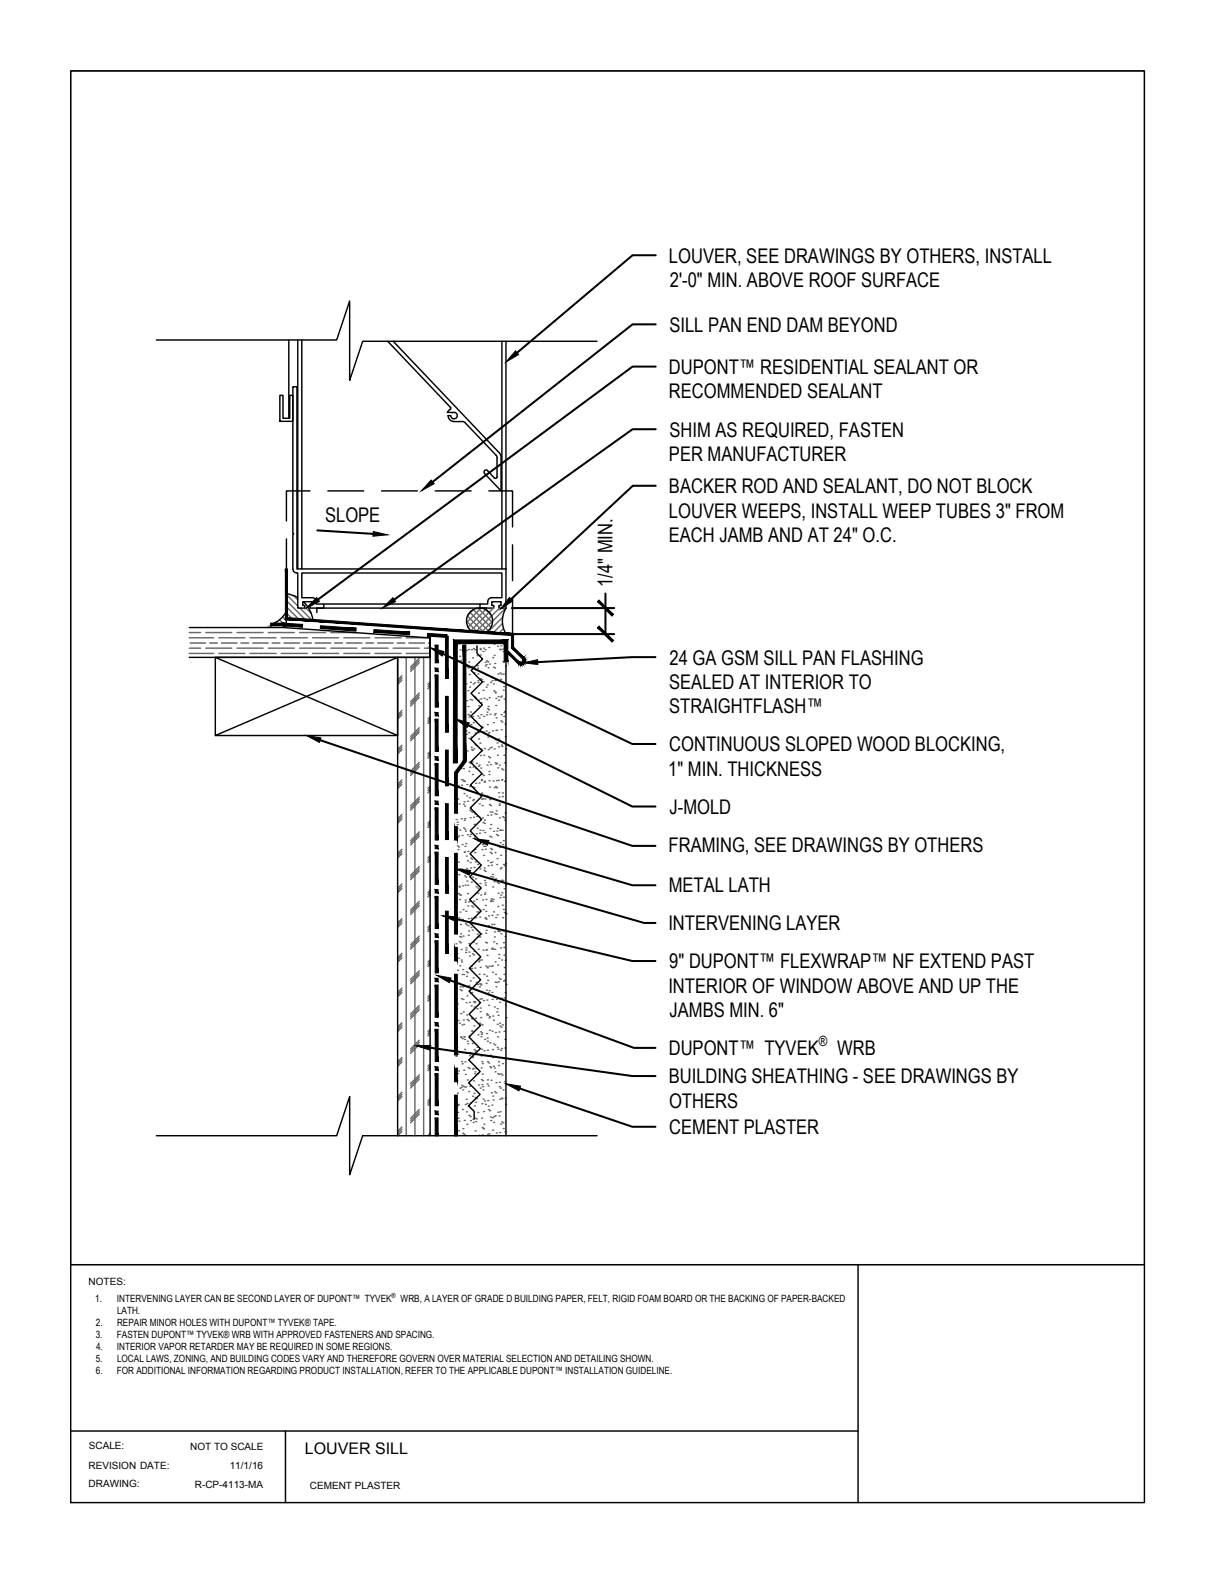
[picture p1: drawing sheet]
<svg xmlns="http://www.w3.org/2000/svg" width="216mm" height="279mm" viewBox="0 0 216 279" stroke-linecap="round" stroke-linejoin="round" font-family="sans-serif">
<!-- layer: -ATI-HATCH -->
<g fill="none" stroke="#666" stroke-width=".25">
<path d="M81.5 114.2h.1M81.5 116.4h.1M81.6 115.3h.1M81.7 117.2h.1M82.1 115.5h.1M82.1 115.6h.1M82.5 118.2h.1M82.7 115.4h.1M82.8 114h.1M82.9 118.2h.1M83 118.5h.1M83.1 115.2h.1"/>
<path d="M83.1 118.4h.1M83.1 118.3h.1M83.2 117.5h.1M83.2 119.7h.1M83.6 115.3h.1M83.7 118.2h.1M83.8 116.7h.1M84 115.1h.1M84.1 119.3h.1M84.2 115.3h.1M84.6 114.1h.1M84.6 116.3h.1"/>
<path d="M84.7 118.1h.1M84.7 118.5h.1M84.8 119.6h.1M85.2 115h.1M85.2 115.3h.1M85.2 116.2h.1M85.7 115.6h.1M85.8 115h.1M86 115.3h.1M86.1 117.5h.1M86.1 118.1h.1M86.2 119.7h.1"/>
<path d="M86.2 117.9h.1M86.3 117.2h.1M86.5 117.4h.1M86.6 118.5h.1M86.7 114.9h.1M86.8 117.8h.1M87.4 116.7h.1M87.4 114.1h.1M87.5 118.3h.1M87.6 114.1h.1M87.6 114.3h.1M87.7 116.3h.1"/>
<path d="M87.7 118.5h.1M87.8 117.7h.1M88.3 114.6h.1M88.3 119.6h.1M88.6 115.2h.1M88.7 119.4h.1M88.8 115.3h.1M88.9 114.6h.1M88.9 119.6h.1M89.1 115.2h.1M89.2 117.4h.1M89.3 115.6h.1"/>
<path d="M89.3 119.6h.1M89.3 117.5h.1M89.7 118.1h.1M80.9 139.6h.1M81 137.4h.1M81.3 139.4h.1M81.8 136.3h.1M81.9 138.3h.1M81.9 139.3h.1M82.1 138.4h.1M82.2 136.4h.1M82.3 138.6h.1"/>
<path d="M82.4 138.6h.1M82.6 121.3h.1M82.7 129.7h.1M82.7 130.3h.1M82.8 124.3h.1M82.8 139.2h.1M82.9 133.2h.1M83 122.5h.1M83 125.3h.1M83 126.7h.1M83.2 131h.1M83.2 130h.1"/>
<path d="M83.2 136.8h.1M83.2 135.2h.1M83.2 127.2h.1M83.2 126.9h.1M83.3 121.9h.1M83.3 139.5h.1M83.3 136.1h.1M83.4 124.1h.1M83.4 135.4h.1M83.5 126.3h.1M83.5 121h.1M83.5 128.5h.1"/>
<path d="M83.6 130.8h.1M83.6 132.6h.1M83.7 133h.1M83.7 124.2h.1M83.7 135.2h.1M83.8 133.1h.1M83.8 137.4h.1M83.8 127.1h.1M83.9 139.6h.1M83.9 136.1h.1M83.9 121.3h.1M84 128.2h.1"/>
<path d="M84.1 132.8h.1M84.1 139.7h.1M84.1 123.6h.1M84.2 121.1h.1M84.2 127.9h.1M84.3 130.1h.1M84.3 132.1h.1M84.3 123.8h.1M84.4 123.9h.1M84.4 139h.1M84.4 136.3h.1M84.5 132.3h.1"/>
<path d="M84.5 135.4h.1M84.8 127h.1M84.8 120.7h.1M84.8 121.1h.1M84.9 135.9h.1M84.9 123h.1M84.9 124.2h.1M84.9 130h.1M84.9 131.1h.1M84.9 125.2h.1M85 138.9h.1M85 135.7h.1"/>
<path d="M85 127.4h.1M85.1 129.6h.1M85.1 131.8h.1M85.2 134h.1M85.2 120.4h.1M85.3 124h.1M85.3 136.3h.1M85.3 126.8h.1M85.3 124.7h.1M85.4 132.9h.1M85.4 138.5h.1M85.4 128.9h.1"/>
<path d="M85.4 120.6h.1M85.4 138.3h.1M85.5 133.2h.1M85.5 137.4h.1M85.6 129.1h.1M85.7 122.5h.1M85.7 120.9h.1M85.8 137.6h.1M85.8 127.1h.1M85.8 129.9h.1M85.8 134h.1M85.9 123.9h.1"/>
<path d="M85.9 138.8h.1M85.9 138.6h.1M86 132.8h.1M86.2 121.9h.1M86.2 129.7h.1M86.3 124.1h.1M86.3 126.8h.1M86.4 126.3h.1M86.4 135.7h.1M86.4 121.5h.1M86.5 128.6h.1M86.5 125.7h.1"/>
<path d="M86.5 130.8h.1M86.6 133h.1M86.6 125.3h.1M86.6 130h.1M86.6 134.2h.1M86.7 135.2h.1M86.7 125.9h.1M86.7 130h.1M86.8 137.4h.1M86.8 138.5h.1M86.8 136.8h.1M86.8 123.8h.1"/>
<path d="M86.8 139.6h.1M86.9 134.4h.1M86.9 132.7h.1M86.9 126.7h.1M87 135.6h.1M87 121h.1M87.2 132.6h.1M87.3 120.7h.1M87.4 129.7h.1M87.5 138.6h.1M87.5 121.3h.1M87.5 128.2h.1"/>
<path d="M87.6 122.6h.1M87.7 132.8h.1M87.7 139.7h.1M87.7 126.8h.1M87.7 131h.1M87.8 120.7h.1M87.8 122.8h.1M87.9 126.6h.1M87.9 135.3h.1M87.9 122.9h.1M87.9 120.7h.1M87.9 139.5h.1"/>
<path d="M87.9 125.1h.1M87.9 135.5h.1M88 123.9h.1M88 131.2h.1M88 129.6h.1M88 127.4h.1M88.1 138.5h.1M88.1 129.6h.1M88.1 139.7h.1M88.1 135.4h.1M88.2 131.8h.1M88.2 134h.1"/>
<path d="M88.3 136.2h.1M88.4 123.6h.1M88.4 138.4h.1M88.4 124.2h.1M88.4 132.5h.1M88.5 131.1h.1M88.6 135.7h.1M88.8 123.7h.1M88.8 120.5h.1M88.9 127.9h.1M88.9 126.8h.1M88.9 129.4h.1"/>
<path d="M89 123.5h.1M89 132.2h.1M89 138.4h.1M89 136.4h.1M89 138.3h.1M89 132.4h.1M89.1 128.1h.1M89.2 136.6h.1M89.3 122.4h.1M89.4 121.8h.1M89.4 127.1h.1M89.4 134h.1"/>
<path d="M89.4 124h.1M89.4 126.4h.1M89.5 126.2h.1M89.5 135.3h.1M89.5 138.6h.1M89.6 128.4h.1M89.7 130.6h.1M89.7 132.9h.1M80.8 155.9h.1M80.8 142.4h.1M80.9 151.3h.1M80.9 145.4h.1"/>
<path d="M81 141.9h.1M81 154.3h.1M81 141.6h.1M81 144.1h.1M81.1 146.9h.1M81.1 146.3h.1M81.1 145.8h.1M81.1 150.1h.1M81.2 148.5h.1M81.2 141.8h.1M81.2 158.5h.1M81.3 150.7h.1"/>
<path d="M81.3 154.3h.1M81.3 152.9h.1M81.3 158.5h.1M81.4 148.3h.1M81.4 150.2h.1M81.4 155.2h.1M81.4 157.2h.1M81.4 142.6h.1M81.5 157.4h.1M81.5 159.6h.1M81.5 158.8h.1M81.6 147.3h.1"/>
<path d="M81.6 154.1h.1M81.7 158.8h.1M81.8 145.3h.1M81.9 154.2h.1M82 148.2h.1M82 149.8h.1M82.1 157.1h.1M82.2 142.7h.1M82.2 146.9h.1M82.3 140.8h.1M82.3 142.2h.1M82.4 151.2h.1"/>
<path d="M82.4 145.5h.1M82.4 143h.1M82.4 155.4h.1M82.4 151.1h.1M82.5 147.1h.1M82.5 145.2h.1M82.5 150.1h.1M82.5 157h.1M82.5 159.7h.1M82.6 147.4h.1M82.6 149.7h.1M82.6 155.6h.1"/>
<path d="M82.7 151.9h.1M82.8 154.1h.1M82.8 141.2h.1M82.8 156.3h.1M82.9 148.1h.1M82.9 158.5h.1M82.9 152.7h.1M82.9 142.1h.1M83 157h.1M83 151.1h.1M83.1 160h.1M83.3 141.5h.1"/>
<path d="M83.3 148.4h.1M83.3 143.7h.1M83.4 145.1h.1M83.4 153h.1M83.4 159.9h.1M83.5 148h.1M83.5 154h.1M83.5 152.2h.1M83.6 143.9h.1M83.6 156.5h.1M83.7 152.4h.1M83.7 144.1h.1"/>
<path d="M83.9 155.6h.1M83.9 142h.1M84 141.8h.1M84 150.9h.1M84 145h.1M84 144h.1M84 159.9h.1M84.1 153.9h.1M84.1 146.2h.1M84.2 148.5h.1M84.2 144.4h.1M84.2 151.3h.1"/>
<path d="M84.3 150.7h.1M84.3 152.9h.1M84.3 155.9h.1M84.4 155.1h.1M84.4 140.6h.1M84.5 157.3h.1M84.5 147.9h.1M84.5 159.5h.1M84.6 156.8h.1M84.6 144.8h.1M84.6 149h.1M84.7 140.7h.1"/>
<path d="M84.7 146.9h.1M84.7 153.3h.1M84.8 157.6h.1M84.8 158.5h.1M84.8 149.3h.1M84.9 144.9h.1M85 157.7h.1M85 153.8h.1M85 142.6h.1M85.1 147.8h.1M85.1 156.7h.1M85.1 147.3h.1"/>
<path d="M85.2 154.1h.1M85.3 158.8h.1M85.4 140.7h.1M85.4 141.8h.1M85.5 142.9h.1M85.5 150.7h.1M85.6 145.1h.1M85.6 149.8h.1M85.6 159.6h.1M85.7 147.3h.1M85.7 141.7h.1M85.7 145.9h.1"/>
<path d="M85.7 149.5h.1M85.8 151.8h.1M85.8 150.2h.1M85.9 154.4h.1M85.9 154h.1M85.9 146.1h.1M86 156.2h.1M86 145.5h.1M86 158.7h.1M86 147.7h.1M86 158.4h.1M86 141.7h.1"/>
<path d="M86.1 150.1h.1M86.1 156.6h.1M86.1 154.6h.1M86.1 157h.1M86.1 150.7h.1M86.2 159.6h.1M86.4 141.2h.1M86.5 144.6h.1M86.5 152.7h.1M86.6 153.6h.1M86.8 142.7h.1M86.9 141.5h.1"/>
<path d="M86.9 148.4h.1M86.9 141.8h.1M86.9 147h.1M87 144h.1M87 141.6h.1M87 151.2h.1M87 153h.1M87 142.9h.1M87 159.9h.1M87.1 146.3h.1M87.1 150.5h.1M87.1 155.5h.1"/>
<path d="M87.1 144.6h.1M87.1 148.5h.1M87.1 159.7h.1M87.1 159.5h.1M87.2 153.5h.1M87.2 151.4h.1M87.2 150.7h.1M87.3 152.9h.1M87.3 144.1h.1M87.3 159.9h.1M87.3 155.1h.1M87.4 157.3h.1"/>
<path d="M87.4 155.6h.1M87.5 159.6h.1M87.6 147.5h.1M87.6 156.4h.1M87.8 144.4h.1M87.8 151.2h.1M87.9 155.9h.1M88 144.4h.1M88 143.8h.1M88.1 148h.1M88.1 153.4h.1M88.2 147.4h.1"/>
<path d="M88.2 152.3h.1M88.2 156.5h.1M88.2 156.3h.1M88.2 146.9h.1M88.3 148.2h.1M88.4 158.5h.1M88.4 156.7h.1M88.4 140.6h.1M88.5 142.9h.1M88.5 141.4h.1M88.6 145.1h.1M88.6 142.6h.1"/>
<path d="M88.6 150.3h.1M88.7 147.3h.1M88.7 159.2h.1M88.7 147.2h.1M88.7 149.5h.1M88.7 154.1h.1M88.8 151.7h.1M88.9 158.8h.1M88.9 153.9h.1M89 156.2h.1M89 158.4h.1M89.1 147.3h.1"/>
<path d="M89.1 141.3h.1M89.1 140.7h.1M89.2 156.2h.1M89.2 144.9h.1M89.2 149.8h.1M89.2 150.2h.1M89.3 149.1h.1M89.3 159.2h.1M89.3 153.4h.1M89.4 145.1h.1M89.4 157.7h.1M89.5 145.5h.1"/>
<path d="M89.5 153.6h.1M89.6 144.2h.1M89.7 150.1h.1M89.7 153.2h.1M89.7 157h.1M80.7 178.9h.1M80.8 162.8h.1M80.9 167.4h.1M80.9 174.3h.1M81 160.3h.1M81 169.2h.1M81 179h.1"/>
<path d="M81.1 163.2h.1M81.1 178.1h.1M81.2 172.1h.1M81.3 170h.1M81.4 162.8h.1M81.5 167.1h.1M81.5 166.1h.1M81.6 171.3h.1M81.6 161.8h.1M81.6 175.5h.1M81.6 175.1h.1M81.7 164h.1"/>
<path d="M81.7 167.2h.1M81.7 165.7h.1M81.7 179.8h.1M81.8 166.2h.1M81.8 168.4h.1M81.8 170.3h.1M81.8 175.7h.1M81.8 177.2h.1M81.9 170.7h.1M82 172.9h.1M82 163.1h.1M82 175.1h.1"/>
<path d="M82.1 172h.1M82.1 177.3h.1M82.1 166.1h.1M82.1 161.4h.1M82.2 179.5h.1M82.2 175h.1M82.3 172.9h.1M82.5 160h.1M82.6 163.9h.1M82.6 169h.1M82.6 161.7h.1M82.6 168.5h.1"/>
<path d="M82.7 168.2h.1M82.7 177.9h.1M82.7 172.4h.1M82.8 173.2h.1M82.8 164.1h.1M82.8 176.7h.1M82.9 172.6h.1M83 160.7h.1M83.1 162.9h.1M83.1 165.9h.1M83.1 164.2h.1M83.1 165.2h.1"/>
<path d="M83.2 174.8h.1M83.2 167.4h.1M83.2 168.9h.1M83.2 175.8h.1M83.3 169.6h.1M83.3 177.8h.1M83.3 171.8h.1M83.4 174h.1M83.5 176.2h.1M83.6 164.5h.1M83.6 178.4h.1M83.6 162.9h.1"/>
<path d="M83.6 171.4h.1M83.7 171.8h.1M83.7 160.7h.1M83.7 176.1h.1M83.8 165h.1M83.8 169.2h.1M83.9 160.9h.1M83.9 173.5h.1M84 177.7h.1M84 167.1h.1M84 169.4h.1M84.1 168.8h.1"/>
<path d="M84.1 178.6h.1M84.2 162.8h.1M84.2 177.9h.1M84.2 177.7h.1M84.3 171.7h.1M84.4 162.8h.1M84.5 167.4h.1M84.5 174.3h.1M84.6 161.8h.1M84.6 179h.1M84.6 165.7h.1M84.7 164h.1"/>
<path d="M84.7 174.7h.1M84.8 166.2h.1M84.8 168.4h.1M84.9 161.8h.1M84.9 170.6h.1M84.9 170h.1M84.9 166h.1M85 172.8h.1M85 175.1h.1M85 170.3h.1M85.1 174.5h.1M85.1 162.7h.1"/>
<path d="M85.1 177.3h.1M85.1 166.2h.1M85.2 179.5h.1M85.2 171.6h.1M85.2 178.8h.1M85.2 165.7h.1M85.3 165.7h.1M85.3 174.7h.1M85.3 174.6h.1M85.4 170.3h.1M85.4 177.2h.1M85.7 168.6h.1"/>
<path d="M85.7 161.3h.1M85.8 177.5h.1M85.8 172.9h.1M86 162.9h.1M86.1 160.6h.1M86.1 167.2h.1M86.2 162.8h.1M86.2 165.5h.1M86.2 171.4h.1M86.2 161.7h.1M86.2 168.5h.1M86.2 163.1h.1"/>
<path d="M86.2 165h.1M86.2 174.4h.1M86.3 168.5h.1M86.3 175.6h.1M86.3 167.3h.1M86.3 173.2h.1M86.3 179.9h.1M86.4 177.4h.1M86.4 169.5h.1M86.4 171.6h.1M86.5 171.7h.1M86.5 173.9h.1"/>
<path d="M86.6 176.1h.1M86.6 164.2h.1M86.7 178.3h.1M86.7 162.5h.1M86.8 171.4h.1M86.8 175.8h.1M87.1 164.5h.1M87.2 171.4h.1M87.2 168.4h.1M87.2 164h.1M87.3 162.4h.1M87.3 176.1h.1"/>
<path d="M87.3 168.2h.1M87.3 177.3h.1M87.3 171.3h.1M87.4 172.5h.1M87.4 176.7h.1M87.5 168.4h.1M87.6 161.8h.1M87.6 167.1h.1M87.6 164h.1M87.6 176.9h.1M87.7 166.2h.1M87.7 178.6h.1"/>
<path d="M87.7 165.3h.1M87.8 168.4h.1M87.8 174.2h.1M87.8 170.6h.1M87.9 172.9h.1M87.9 162.8h.1M88 175.1h.1M88.1 177.3h.1M88.1 167.4h.1M88.1 174.3h.1M88.1 179.5h.1M88.2 162.3h.1"/>
<path d="M88.2 178.9h.1M88.3 171.2h.1M88.3 165.2h.1M88.3 160.8h.1M88.4 165h.1M88.4 174.2h.1M88.5 170h.1M88.5 169.3h.1M88.5 173.5h.1M88.6 165.2h.1M88.6 177.8h.1M88.7 173.7h.1"/>
<path d="M88.8 168.2h.1M88.9 177.1h.1M88.9 165.7h.1M89 170.3h.1M89 177.2h.1M89.1 160.6h.1M89.2 162.8h.1M89.3 165h.1M89.3 165.1h.1M89.3 161.3h.1M89.3 167.2h.1M89.3 174h.1"/>
<path d="M89.4 168.1h.1M89.4 169.4h.1M89.4 172.9h.1M89.5 171.6h.1M89.5 177h.1M89.5 161.9h.1M89.5 173.9h.1M89.6 166.1h.1M89.6 176.1h.1M89.6 170.4h.1M89.7 178.3h.1M89.7 162.1h.1"/>
<path d="M89.7 174.6h.1M89.8 162.1h.1M80.7 190.1h.1M80.8 182.9h.1M80.8 191.5h.1M80.8 199h.1M80.8 195.7h.1M80.8 185.1h.1M80.9 187.4h.1M80.9 187.3h.1M81 200h.1M81 189.5h.1"/>
<path d="M81 195.9h.1M81.1 191.7h.1M81.1 185.8h.1M81.1 193.9h.1M81.2 190.5h.1M81.2 197.3h.1M81.2 196.2h.1M81.2 187h.1M81.3 181h.1M81.3 198.4h.1M81.3 195.9h.1M81.3 190h.1"/>
<path d="M81.4 198.9h.1M81.5 181.5h.1M81.6 193h.1M81.7 184h.1M81.8 184h.1M81.8 192.9h.1M81.9 188.3h.1M81.9 192.5h.1M82 181.8h.1M82 188.7h.1M82 184.2h.1M82.1 196.8h.1"/>
<path d="M82.1 193.3h.1M82.1 192.7h.1M82.2 180.9h.1M82.3 181.7h.1M82.3 189.9h.1M82.3 183.9h.1M82.4 198.8h.1M82.4 186.2h.1M82.4 192.8h.1M82.4 184.4h.1M82.5 188.4h.1M82.5 190.6h.1"/>
<path d="M82.5 195.9h.1M82.6 192.8h.1M82.7 195h.1M82.8 197.2h.1M82.8 186.8h.1M82.8 180.1h.1M82.8 199.4h.1M82.9 195.7h.1M82.9 184.7h.1M82.9 180.9h.1M82.9 191.6h.1M83 185.2h.1"/>
<path d="M83 196.2h.1M83 189.4h.1M83.1 181.1h.1M83.2 193.6h.1M83.2 197.9h.1M83.2 183.8h.1M83.2 189.6h.1M83.3 192.7h.1M83.3 187.3h.1M83.4 186.7h.1M83.4 198.1h.1M83.5 195.7h.1"/>
<path d="M83.5 198.8h.1M83.6 180.7h.1M83.7 182.9h.1M83.7 180.7h.1M83.8 185.1h.1M83.8 187.6h.1M83.8 189.6h.1M83.8 194.5h.1M83.9 187.3h.1M83.9 198.6h.1M83.9 189.5h.1M84 199.1h.1"/>
<path d="M84 191.7h.1M84.1 194h.1M84.1 182h.1M84.1 186.2h.1M84.2 196.2h.1M84.2 198.4h.1M84.2 190.5h.1M84.3 190.1h.1M84.3 186.6h.1M84.3 194.7h.1M84.3 180.6h.1M84.3 186.4h.1"/>
<path d="M84.4 195.5h.1M84.4 199h.1M84.4 189.6h.1M84.5 198.5h.1M84.5 194.9h.1M84.6 185.8h.1M84.7 190.5h.1M84.8 197.3h.1M84.8 183.6h.1M84.9 192.5h.1M85.1 181.5h.1M85.2 193h.1"/>
<path d="M85.2 183h.1M85.3 181.7h.1M85.3 180.5h.1M85.3 183.9h.1M85.3 187.3h.1M85.4 189.4h.1M85.4 183.5h.1M85.4 191.5h.1M85.4 186.1h.1M85.4 198.4h.1M85.4 183.2h.1M85.5 188.3h.1"/>
<path d="M85.5 192.4h.1M85.5 195.8h.1M85.5 190.5h.1M85.5 181.8h.1M85.6 188.7h.1M85.6 191.7h.1M85.6 192.8h.1M85.7 193.3h.1M85.7 195h.1M85.8 197.2h.1M85.8 199.4h.1M85.9 186.4h.1"/>
<path d="M86 195.3h.1M86 184.4h.1M86.1 195.9h.1M86.3 183.4h.1M86.4 180.1h.1M86.4 192.3h.1M86.4 184.1h.1M86.5 186.3h.1M86.5 184.7h.1M86.5 191.6h.1M86.5 188.3h.1M86.5 195.2h.1"/>
<path d="M86.5 180.1h.1M86.6 196.2h.1M86.6 192.6h.1M86.6 196.9h.1M86.7 188.6h.1M86.8 180.6h.1M86.8 182.8h.1M86.8 180.3h.1M86.9 197h.1M86.9 185h.1M86.9 187.3h.1M86.9 189.2h.1"/>
<path d="M87 187.2h.1M87 198.1h.1M87 189.4h.1M87.1 198.8h.1M87.1 191.6h.1M87.2 193.9h.1M87.3 196.1h.1M87.3 182.9h.1M87.3 198.3h.1M87.4 186.2h.1M87.4 187.6h.1M87.4 194.4h.1"/>
<path d="M87.4 180.2h.1M87.5 195.1h.1M87.5 189.2h.1M87.5 199.1h.1M87.5 181h.1M87.6 185.2h.1M87.6 198.1h.1M87.7 189.5h.1M87.7 193.7h.1M87.8 185.4h.1M87.8 190.1h.1M87.9 198h.1"/>
<path d="M87.9 183.2h.1M88 193.9h.1M88 192.1h.1M88.2 181.7h.1M88.2 185.8h.1M88.3 183.9h.1M88.3 190.5h.1M88.3 186.1h.1M88.3 197.3h.1M88.4 180.1h.1M88.4 188.3h.1M88.4 189h.1"/>
<path d="M88.5 190.6h.1M88.5 183.1h.1M88.5 198h.1M88.6 192.8h.1M88.6 192h.1M88.6 195h.1M88.6 181.5h.1M88.7 182h.1M88.7 197.2h.1M88.8 193h.1M88.8 199.4h.1M88.8 186.3h.1"/>
<path d="M88.9 190.5h.1M88.9 182.2h.1M89 186h.1M89 194.8h.1M89 199h.1M89 194.9h.1M89.1 190.7h.1M89.1 181.8h.1M89.1 188.7h.1M89.2 199.2h.1M89.3 193.3h.1M89.4 183h.1"/>
<path d="M89.5 191.9h.1M89.5 185.9h.1M89.6 184.4h.1M89.6 194.8h.1M89.7 195.9h.1M89.8 180.5h.1M81.4 200.6h.1M82.1 201h.1M82.1 200.2h.1M82.3 201.2h.1M84.3 200.6h.1M85 201.4h.1"/>
<path d="M85.5 200h.1M85.6 201.3h.1M85.7 200.2h.1M85.8 200.2h.1M86.5 201.2h.1M86.8 201.1h.1M87.4 200.5h.1M88.1 201h.1M88.7 200.9h.1M89.3 200.2h.1M89.6 200.8h.1"/>
</g>
<!-- layer: .ATI-DETAIL -->
<g fill="#000" stroke="#000" stroke-width=".18">
<path d="M50.6 100.9l.4 8.7v-8.7zM50.6 100.9l.4 8.7-.4 .3zM50.6 109.9l40.5 2.5-40.1-2.8zM50.6 109.9l40.5 2.5-.4 .3zM90.7 112.7l.4 2.1v-2.4zM90.7 112.7l.4 2.1-.4 .1zM90.7 114.9l2.3 1.7-1.9-1.8zM90.7 114.9l2.3 1.7-.3 .3z"/>
<path d="M82.2 114.4l.5 20.7-.1-20.7zM82.2 114.4l.5 20.7h-.5z"/>
<path d="M89.4 114.2v3.1h.7zM89.4 114.2l.7-.7v3.8zM81.1 114.2h8.3l.7-.7zM80.5 113.5h9.6l-9 .7zM80.5 113.5l.6 21.8v-21.1zM80.5 113.5l.6 21.8h-.7z"/>
<path d="M91.9 117.7l.2-.2v.4zM92.1 117.5v.4l.1-.4zM92.2 117.5l.1 .4h-.2zM92.2 117.5l.1 .4v-.3zM92.3 117.6l.2 .3h-.2zM92.3 117.6l.2 .3v-.3zM92.5 117.6l.3 .3h-.3zM92.5 117.6l.3 .3-.2-.4zM92.6 117.5l.4 .2-.2 .2zM92.6 117.5l.4 .2-.3-.2z"/>
<path d="M90 115.8l1.9 1.9 .2-.2zM90 115.8l.2-.2 1.9 1.9z"/>
<path d="M92.7 117.5h.4l-.1 .2zM92.8 117.4l-.1 .1h.4zM92.8 117.4l.4-.1-.1 .2zM92.8 117.2v.2l.4-.1zM92.8 117.2l.4-.1v.2zM92.8 117.1v.1l.4-.1zM93.1 116.8l.1 .3h-.4zM92.8 117v.1l.3-.3zM93 116.6l.1 .2-.3 .2zM93 116.6l-.3 .3 .1 .1z"/>
<path d="M80.6 137.1l.5 7.2v-7.2zM80.6 137.1l.5 7.2h-.5z"/>
<path d="M82.2 134.9l-1.1 2.3 1.5-2zM82.2 134.9l-1.1 2.3-.4-.3z"/>
<path d="M80.6 146.6l.5 2.4v-2.4zM80.6 146.6l.5 2.4h-.5z"/>
<path d="M80.6 151.4l.5 14.3v-14.3zM80.6 151.4l.5 14.3h-.5z"/>
<path d="M80.6 168.1l.5 2.4v-2.4zM80.6 168.1l.5 2.4h-.5z"/>
<path d="M80.6 172.8l.5 14.3v-14.3zM80.6 172.8l.5 14.3h-.5z"/>
<path d="M80.6 189.5l.5 2.4v-2.4zM80.6 189.5l.5 2.4h-.5z"/>
<path d="M80.6 194.3l.5 7.2v-7.2zM80.6 194.3l.5 7.2h-.5z"/>
</g>
<path d="M80.6 201.5h.5" fill="none" stroke="#000" stroke-width=".18"/>
<!-- layer: -ATI-WRB -->
<g fill="#000" stroke="#000" stroke-width=".18">
<path d="M77.2 114.4l.5 3.2v-3.2zM77.2 114.4l.5 3.2h-.5z"/>
<path d="M77.2 118.5l.5 .6v-.6zM77.2 118.5l.5 .6h-.5z"/>
<path d="M77.2 119.7l.5 5.7v-5.7zM77.2 119.7l.5 5.7h-.5z"/>
<path d="M77.2 126.4l.5 .6v-.6zM77.2 126.4l.5 .6h-.5z"/>
<path d="M77.2 127.6l.5 5.7v-5.7zM77.2 127.6l.5 5.7h-.5z"/>
<path d="M77.2 134.2l.5 .6v-.6zM77.2 134.2l.5 .6h-.5z"/>
<path d="M77.2 135.5l.5 5.7v-5.7zM77.2 135.5l.5 5.7h-.5z"/>
<path d="M77.2 142.1l.5 .6v-.6zM77.2 142.1l.5 .6h-.5z"/>
<path d="M77.2 143.3l.5 5.7v-5.7zM77.2 143.3l.5 5.7h-.5z"/>
<path d="M77.2 150l.5 .6v-.6zM77.2 150l.5 .6h-.5z"/>
<path d="M77.2 151.2l.5 5.7v-5.7zM77.2 151.2l.5 5.7h-.5z"/>
<path d="M77.2 157.8l.5 .6v-.6zM77.2 157.8l.5 .6h-.5z"/>
<path d="M77.2 159l.5 5.7v-5.7zM77.2 159l.5 5.7h-.5z"/>
<path d="M77.2 165.7l.5 .6v-.6zM77.2 165.7l.5 .6h-.5z"/>
<path d="M77.2 166.9l.5 5.7v-5.7zM77.2 166.9l.5 5.7h-.5z"/>
<path d="M77.2 173.6l.5 .5v-.5zM77.2 173.6l.5 .5h-.5z"/>
<path d="M77.2 174.7l.5 5.8v-5.8zM77.2 174.7l.5 5.8h-.5z"/>
<path d="M77.2 181.4l.5 .6v-.6zM77.2 181.4l.5 .6h-.5z"/>
<path d="M77.2 182.6l.5 5.7v-5.7zM77.2 182.6l.5 5.7h-.5z"/>
<path d="M77.2 189.3l.5 .6v-.6zM77.2 189.3l.5 .6h-.5z"/>
<path d="M77.2 190.4l.5 5.8v-5.8zM77.2 190.4l.5 5.8h-.5z"/>
<path d="M77.2 197.1l.5 .6v-.6zM77.2 197.1l.5 .6h-.5z"/>
<path d="M77.2 198.3l.5 3.2v-3.2zM77.2 198.3l.5 3.2h-.5z"/>
</g>
<path d="M77.2 201.5h.5" fill="none" stroke="#000" stroke-width=".18"/>
<!-- layer: .ATI-HATCH -->
<g fill="none" stroke="#666" stroke-width=".25">
<path d="M33.6 115h2M33.6 112.2h2M33.6 115.9h4.3M33.6 113.1h4.3M33.7 114.1h2.8M36.5 115h4.6M36.5 112.2h4.6M37.2 114.1h1.4M38.8 115.9h4.6M38.8 113.1h4.6M39.3 114.1h2.8M42.1 115h4.6"/>
<path d="M42.1 112.2h4.6M42.7 114.1h1.4M44.4 115.9h4.6M44.4 113.1h4.6M44.8 114.1h2.8M47.6 115h4.6M47.6 112.2h4.6M48.2 110.7v.1M48.3 114.1h1.4M48.9 110.4l.4 .4M49.6 110l.8 .8M49.9 115.9h4.6"/>
<path d="M49.9 113.1h4.6M50.1 109.4l.7 .7M50.4 114.1h2.7M50.6 108.8l.2 .2M50.8 108.7l1.1 1.1M50.8 107.7l2.2 2.2M50.8 106.6l3.4 3.4M50.8 105.5l2 2M52.1 105.7l.7 .7M53.1 115h4.7M53.1 112.2h4.7M53.2 107.9l2.2 2.2"/>
<path d="M53.8 114.1h1.4M54.3 107.9l.9 .9M55.4 115.9h4.7M55.4 113.1h4.7M55.9 114.1h2.8M58.7 115h4.6M58.7 112.2h4.4M59.4 114.1h1.4M61 115.9h4.6M61 113.1h4.6M61.4 114.1h2.8M64.2 115h4.6"/>
<path d="M64.9 114.1h1.4M66.5 115.9h4.7M66.5 113.1h4.7M67 114.1h2.8M69.8 115h4.6M70.5 114.1h1.3M71.3 119.9l-.8 .7M72.1 116.6v84.9M72.1 115.9h4.2M72.1 113.1h4.1M72.5 114.1h2.8M73.6 116.6v84.9"/>
<path d="M74.4 117.6l-1.6 1.5M74.4 117.2l-1.6 1.5M74.4 116.8l-1.6 1.5M75.2 116.6v84.9M75.3 115h1M76 114.1h.3M82.8 110.2l1.9 1.9M82.9 109.3l3 2.9M83.3 108.6l3.3 3.3M84 108.1l3.1 3.2M84 108.1l-1 1M84.8 107.9l2.5 2.5"/>
<path d="M85.4 107.9l-2.6 2.6M86.1 108.1l1 1M86.4 107.9l-3.4 3.4M87.5 107.9l-4 4M88.6 107.9l-4.2 4.2M89.1 110.6l-1.7 1.7M89.2 109.5l-2.8 2.8M89.3 111.5l-.9 .9M89.7 112.3l-.2 .2M89.7 107.9l-4.3 4.3M71.3 139.1l-.8 .8M71.3 133l-.8 .7"/>
<path d="M71.3 126.8l-.8 .8M71.3 120.6l-.8 .8M71.3 138.7l-.8 .8M71.3 132.6l-.8 .7M71.3 126.4l-.8 .8M71.3 120.3l-.8 .7M71.3 138.4l-.8 .7M71.3 132.2l-.8 .8M71.3 126l-.8 .8M74.4 136l-1.6 1.6M74.4 129.9l-1.6 1.5M74.4 123.7l-1.6 1.6"/>
<path d="M74.4 135.6l-1.6 1.6M74.4 129.5l-1.6 1.5M74.4 123.3l-1.6 1.6M74.4 135.3l-1.6 1.5M74.4 129.1l-1.6 1.5M74.4 122.9l-1.6 1.6M76.3 134.1l-.4 .4M76.3 128l-.4 .3M76.3 121.8l-.4 .4M76.3 139.9l-.4 .4M76.3 133.7l-.4 .4M76.3 127.6l-.4 .4"/>
<path d="M76.3 121.4l-.4 .4M76.3 139.5l-.4 .4M76.3 133.3l-.4 .4M76.3 127.2l-.4 .4M76.3 121l-.4 .4M71.3 157.6l-.8 .8M71.3 151.4l-.8 .8M71.3 145.3l-.8 .7M71.3 157.2l-.8 .8M71.3 151.1l-.8 .7M71.3 144.9l-.8 .8M71.3 156.8l-.8 .8"/>
<path d="M71.3 150.7l-.8 .7M71.3 144.5l-.8 .8M74.4 154.5l-1.6 1.5M74.4 148.3l-1.6 1.6M74.4 142.2l-1.6 1.5M74.4 154.1l-1.6 1.6M74.4 148l-1.6 1.5M74.4 141.8l-1.6 1.5M74.4 159.9l-1.6 1.5M74.4 153.7l-1.6 1.6M74.4 147.6l-1.6 1.5M74.4 141.4l-1.6 1.6"/>
<path d="M76.3 158.7l-.4 .4M76.3 152.6l-.4 .4M76.3 146.4l-.4 .4M76.3 140.3l-.4 .4M76.3 158.4l-.4 .3M76.3 152.2l-.4 .4M76.3 146l-.4 .4M76.3 158l-.4 .4M76.3 151.8l-.4 .4M76.3 145.7l-.4 .3M71.3 176.1l-.8 .7M71.3 169.9l-.8 .8"/>
<path d="M71.3 163.8l-.8 .7M71.3 175.7l-.8 .8M71.3 169.5l-.8 .8M71.3 163.4l-.8 .7M71.3 175.3l-.8 .8M71.3 169.1l-.8 .8M71.3 163l-.8 .8M74.4 179.1l-1.6 1.6M74.4 173l-1.6 1.5M74.4 166.8l-1.6 1.6M74.4 160.7l-1.6 1.5M74.4 178.8l-1.6 1.5"/>
<path d="M74.4 172.6l-1.6 1.5M74.4 166.4l-1.6 1.6M74.4 160.3l-1.6 1.5M74.4 178.4l-1.6 1.5M74.4 172.2l-1.6 1.5M74.4 166.1l-1.6 1.5M76.3 177.2l-.4 .4M76.3 171.1l-.4 .3M76.3 164.9l-.4 .4M76.3 176.8l-.4 .4M76.3 170.7l-.4 .4M76.3 164.5l-.4 .4"/>
<path d="M76.3 176.5l-.4 .3M76.3 170.3l-.4 .4M76.3 164.1l-.4 .4M71.3 194.5l-.8 .8M71.3 188.4l-.8 .8M71.3 182.2l-.8 .8M71.3 194.1l-.8 .8M71.3 188l-.8 .8M71.3 181.8l-.8 .8M71.3 199.9l-.8 .8M71.3 193.8l-.8 .7M71.3 187.6l-.8 .8"/>
<path d="M71.3 181.4l-.8 .8M74.4 197.6l-1.6 1.6M74.4 191.5l-1.6 1.5M74.4 185.3l-1.6 1.5M74.4 197.2l-1.6 1.6M74.4 191.1l-1.6 1.5M74.4 184.9l-1.6 1.5M74.4 196.8l-1.6 1.6M74.4 190.7l-1.6 1.5M74.4 184.5l-1.6 1.6M76.3 195.7l-.4 .4M76.3 189.5l-.4 .4"/>
<path d="M76.3 183.4l-.4 .4M76.3 195.3l-.4 .4M76.3 189.2l-.4 .3M76.3 183l-.4 .4M76.3 194.9l-.4 .4M76.3 188.8l-.4 .4M76.3 182.6l-.4 .4M71.3 200.7l-.8 .8M71.3 200.3l-.8 .8M76.3 201.1l-.4 .4"/>
</g>
<!-- layer: .ATI-DETAIL -->
<g fill="none" stroke="#000" stroke-width=".25">
<path d="M62 53.4l-2.3 6.9h-32M62 53.6v13.9l2.3-7h41.6M49.6 70.1h.6v4.1h1.2v-4.1h.6v4.6h-2.4zM51.2 60.3v13.9M52.8 60.3v40.6M53.5 60.3v40.6M68.8 60.5l11.1 11.7M69.8 60.5l18.7 19.7M79.4 73.2h.8a.6 .6 0 0 1 .8 .1 .6 .6 0 0 1-.1 .9 .6 .6 0 0 1-.9-.2v-.3M79.8 72.6l-.4 .5M79.9 72.2l.1 .2-.2 .2M79.9 73.7h-.4a1.08 1.08 0 0 0 1 1.1l1.9 .1 5.6 5.8 .2 .5"/>
<path d="M89 60.5v40.4M89.8 60.5v40.4M50.8 95.6v5.3M55 87.1h-4.2v5.3M58.2 87.1h6.3M67.7 87.1h6.3M77.2 87.1h6.4M86.7 87.1h4.2v6.4M88.2 81.2v3.4M88.2 84.6a.29 .29 0 0 1-.2 .2 .29 .29 0 0 1-.3 0M88.5 80.2l.3 .5 .1 .5M88.9 81.2v5.9l-2.9-3.1a.38 .38 0 0 1 0-.5 .38 .38 0 0 1 .5 0l1.2 1.3"/>
<path d="M90.9 96.7v6.3M33.6 111.3h16.6l26.1 1.9v3.4v-3.4M33.6 116.6h42.7M38.2 116.6h32.3v13.9h-32.3zM38.2 116.6l32.3 13.9M50.8 109.7v1.1M50.8 105.3l.9 .2 1.1 .5M50.8 108.5a4.7 4.7 0 0 1-2.8 2.3M52 100.9v-6.1l.1-.1-.1-.1v-26h.7v32.3h37.1M52 100.9a.75 .75 0 0 0 .8 .7v6.3h1.3v-.5h-.4v-.6h1.6v.6h-.3v.5h2.4v-.7h-1.3a.86 .86 0 0 0-.7-1.2M53.8 106.7a5.5 5.5 0 0 1 1.7 3.4M55.3 106h-1.8v-4.4h35.5v4.4h-1.8"/>
<path d="M57.4 107.2h27.7M70.5 116.6l-32.3 13.9M83.7 112.1a2.32 2.32 0 0 1-.3-3.6 2.32 2.32 0 0 1 3.5 .3 2.32 2.32 0 0 1-.8 3.4M84.6 114.6v1.3l1 1-2 2 2 2.1-2 2 2 2-2.1 2 2 2.1-2 2 2 2.1-2 2 2 2-2 2.1 2 2-2.1 2 2 2.1-2 2 2 2-2 2.1 2 2-2.1 2 2.1 2.1-2.1 2 2.1 2-2.1 2 2 2.1-2 2 2 2-2 2.1 2 2-2.1 2 2.1 2.1-2.1 2 2 2-2 2.1 2 2-2 2 2 2.1-2.1 2 2.1 2-2.1 2.1 1 1v1.3M86.4 107.9h-30.2v.8M89.8 100.9v7h-1.3v-.5h.4v-.6h-1.7v.6h.4v.5h-2.5v-.7h1.4a.86 .86 0 0 1 .8-1.2M89.8 113.9v87.6M89.8 107.9a4.4 4.4 0 0 0 0 4.6M90.9 106.2v6.4M27.7 201.5h32l2.3-7v13.9l2.3-6.9h41.6M70.5 201.5v-84.9h5.8v84.9"/>
</g>
<!-- layer: ATI-SAM -->
<g fill="#000" stroke="#000" stroke-width=".18">
<path d="M48 110.5v.5l2.2-.5zM48 111l2.2-.5v.5zM50.2 110.5v.5l3.5-.2zM50.2 111l3.5-.2v.5z"/>
<path d="M56.8 111v.5l6.4-.1zM56.8 111.5l6.4-.1v.6z"/>
<path d="M66.4 111.7l-.1 .5 6.4-.1zM66.3 112.2l6.4-.1v.5z"/>
<path d="M75.9 112.4l-.1 .4 3.5-.2zM75.8 112.8l3.5-.2-.1 .5z"/>
<path d="M79 112.8l.5 7.6v-7.6zM79 112.8l.5 7.6h-.5z"/>
<path d="M79 123.5l.5 6.4v-6.4zM79 123.5l.5 6.4h-.5z"/>
<path d="M79 133.1l.5 6.3v-6.3zM79 133.1l.5 6.3h-.5z"/>
<path d="M79 142.6l.5 6.3v-6.3zM79 142.6l.5 6.3h-.5z"/>
<path d="M79 152.1l.5 6.4v-6.4zM79 152.1l.5 6.4h-.5z"/>
<path d="M79 161.6l.5 7.5v-7.5zM79 161.6l.5 7.5h-.5z"/>
</g>
<path d="M79.3 112.6l-.1 .5M79 169.1h.5" fill="none" stroke="#000" stroke-width=".18"/>
<!-- layer: .ATI-TEXT -->
<g fill="#000" stroke="#000" stroke-width=".18">
<path d="M91.5 62.2l.5 .7-2.2 1.3zM66.2 94.3l2.5 .6-2.5 .2zM76.5 85.2l.5 .6-2.3 1.3zM56.2 106l.5 .7-2.4 1.2zM67.9 107.9l1.8-1.9 .5 .7zM76.3 114.9l2.5 .7-.4 .8zM90.4 106l.5 .6-2.1 1.4zM92.8 117.6l2.6-.6v.9zM54.4 130.5l2.5 .4-.2 .8zM80.8 127.5l2.5 .8-.4 .7zM80.9 154.1l2.6 .3-.3 .8zM84.2 148.8l2.5 .3-.2 .8z"/>
<path d="M77.5 173l2.5 .5-.3 .8zM78.5 162.5l2.6 .2-.2 .8zM73.8 185.5l2.6-.1-.1 .9zM89.8 192.3l2.5 .4-.2 .8z"/>
</g>
<g fill="none" stroke="#000" stroke-width=".36">
<path d="M116.3 45.3h-4.1l-20.5 17.3M116.3 57.5h-4.1l-35.5 28M116.3 76.1h-4.1l-42.3 30.3M116.3 65h-4.1l-55.8 41.3M56.3 94.1l9.9 .6M116.3 86.2h-4l-21.7 20.1M78.6 116l33.6 16h4.1M90.8 112.5h18.2M90.8 107.9h18.2M107.4 105.3v7.2M116.3 116.6h-4.1l-16.8 .9M56.8 131.3l55.4 18.8h4.1"/>
<path d="M83.1 128.7l29.1 14.4h4.1M83.3 154.8l31 8.9h2M86.6 149.5l25.6 7.5h4.1M79.9 173.9l32.6 12h3.8M81 163.1l31.2 7.4h4.1M76.4 185.9l35.8 5h4.1M92.2 193.1l20 6.8h4.1"/>
</g>
<!-- layer: 0 -->
<g fill="#000" stroke="#000" stroke-width=".18">
<path d="M106.3 111.1l-.3 .2 2.8 2.3zM106 111.3l2.8 2.3-.2 .3z"/>
<path d="M106 106.7l2.6 2.6 .2-.3zM106 106.7l.3-.2 2.5 2.5z"/>
</g>
<path d="M12.5 12.6h190.5v211.8h-190.5z" fill="none" stroke="#000" stroke-width=".18"/>
<path d="M12.5 12.6h190.5v254h-190.5zM12.5 224.4h190.5M152.2 224.4v42.2M12.5 253.9h139.7M50.6 253.9v12.7" fill="none" stroke="#000" stroke-width=".25"/>
<g font-size="3.6">
<text x="118.7" y="46.6">LOUVER, SEE DRAWINGS BY OTHERS, INSTALL</text>
<text x="118.8" y="50.9">2'-0&quot; MIN. ABOVE ROOF SURFACE</text>
<text x="118.8" y="58.9">SILL PAN END DAM BEYOND</text>
<text x="118.7" y="66.3">DUPONT™ RESIDENTIAL SEALANT OR</text>
<text x="118.7" y="70.7">RECOMMENDED SEALANT</text>
<text x="118.8" y="77.4">SHIM AS REQUIRED, FASTEN</text>
<text x="118.7" y="81.8">PER MANUFACTURER</text>
<text x="118.7" y="87.5">BACKER ROD AND SEALANT, DO NOT BLOCK</text>
<text x="57.7" y="92.5">SLOPE</text>
<text x="118.7" y="91.8">LOUVER WEEPS, INSTALL WEEP TUBES 3&quot; FROM</text>
<text x="118.7" y="96.1">EACH JAMB AND AT 24&quot; O.C.</text>
<text x="108.7" y="104.1" transform="rotate(-90 108.7 104.1)">1/4&quot; MIN.</text>
<text x="118.8" y="117.9">24 GA GSM SILL PAN FLASHING</text>
<text x="118.7" y="122.2">SEALED AT INTERIOR TO</text>
<text x="118.7" y="126.5">STRAIGHTFLASH™</text>
<text x="118.5" y="137.6">1&quot; MIN. THICKNESS</text>
<text x="118.7" y="133.3">CONTINUOUS SLOPED WOOD BLOCKING,</text>
<text x="118.8" y="144.4">J-MOLD</text>
<text x="118.6" y="151.1">FRAMING, SEE DRAWINGS BY OTHERS</text>
<text x="118.6" y="158.3">METAL LATH</text>
<text x="118.6" y="165">INTERVENING LAYER</text>
<text x="118.7" y="171.8">9&quot; DUPONT™ FLEXWRAP™ NF EXTEND PAST</text>
<text x="118.6" y="176.1">INTERIOR OF WINDOW ABOVE AND UP THE</text>
<text x="118.8" y="180.4">JAMBS MIN. 6&quot;</text>
<text x="118.6" y="187.2">DUPONT™ TYVEK</text>
<text x="148.5" y="187.2">WRB</text>
<text x="118.6" y="192.2">BUILDING SHEATHING - SEE DRAWINGS BY</text>
<text x="118.7" y="196.5">OTHERS</text>
<text x="118.7" y="201.2">CEMENT PLASTER</text>
</g>
<text font-size="2.8" x="54.1" y="257.9">LOUVER SILL</text>
<text font-size="2.5" x="145.2" y="185.6">®</text>
<g font-size="1.8">
<text x="15.7" y="227.9">NOTES:</text>
<text x="16.9" y="231">1.</text>
<text x="20.7" y="231">INTERVENING LAYER CAN BE SECOND LAYER OF DUPONT™ TYVEK</text>
<text x="20.8" y="233.1">LATH.</text>
<text x="71.1" y="231">WRB, A LAYER OF GRADE D BUILDING PAPER, FELT, RIGID FOAM BOARD OR THE BACKING OF PAPER-BACKED</text>
<text x="17" y="237.3">3.</text>
<text x="17" y="235.2">2.</text>
<text x="17" y="239.5">4.</text>
<text x="20.7" y="237.3">FASTEN DUPONT™ TYVEK® WRB WITH APPROVED FASTENERS AND SPACING.</text>
<text x="20.7" y="239.5">INTERIOR VAPOR RETARDER MAY BE REQUIRED IN SOME REGIONS.</text>
<text x="20.8" y="235.2">REPAIR MINOR HOLES WITH DUPONT™ TYVEK® TAPE.</text>
<text x="17" y="241.6">5.</text>
<text x="17" y="243.8">6.</text>
<text x="20.7" y="243.8">FOR ADDITIONAL INFORMATION REGARDING PRODUCT INSTALLATION, REFER TO THE APPLICABLE DUPONT™ INSTALLATION GUIDELINE.</text>
<text x="20.8" y="241.6">LOCAL LAWS, ZONING, AND BUILDING CODES VARY AND THEREFORE GOVERN OVER MATERIAL SELECTION AND DETAILING SHOWN.</text>
<text x="15.8" y="257.1">SCALE:</text>
<text x="33.7" y="257.1">NOT TO SCALE</text>
<text x="15.7" y="260.5">REVISION DATE:</text>
<text x="15.7" y="263.8">DRAWING:</text>
<text x="34.6" y="263.9">R-CP-4113-MA</text>
<text x="40.8" y="260.6">11/1/16</text>
<text x="55" y="264.2">CEMENT PLASTER</text>
</g>
<text font-size="1.2" x="69.5" y="230.2">®</text>
</svg>
